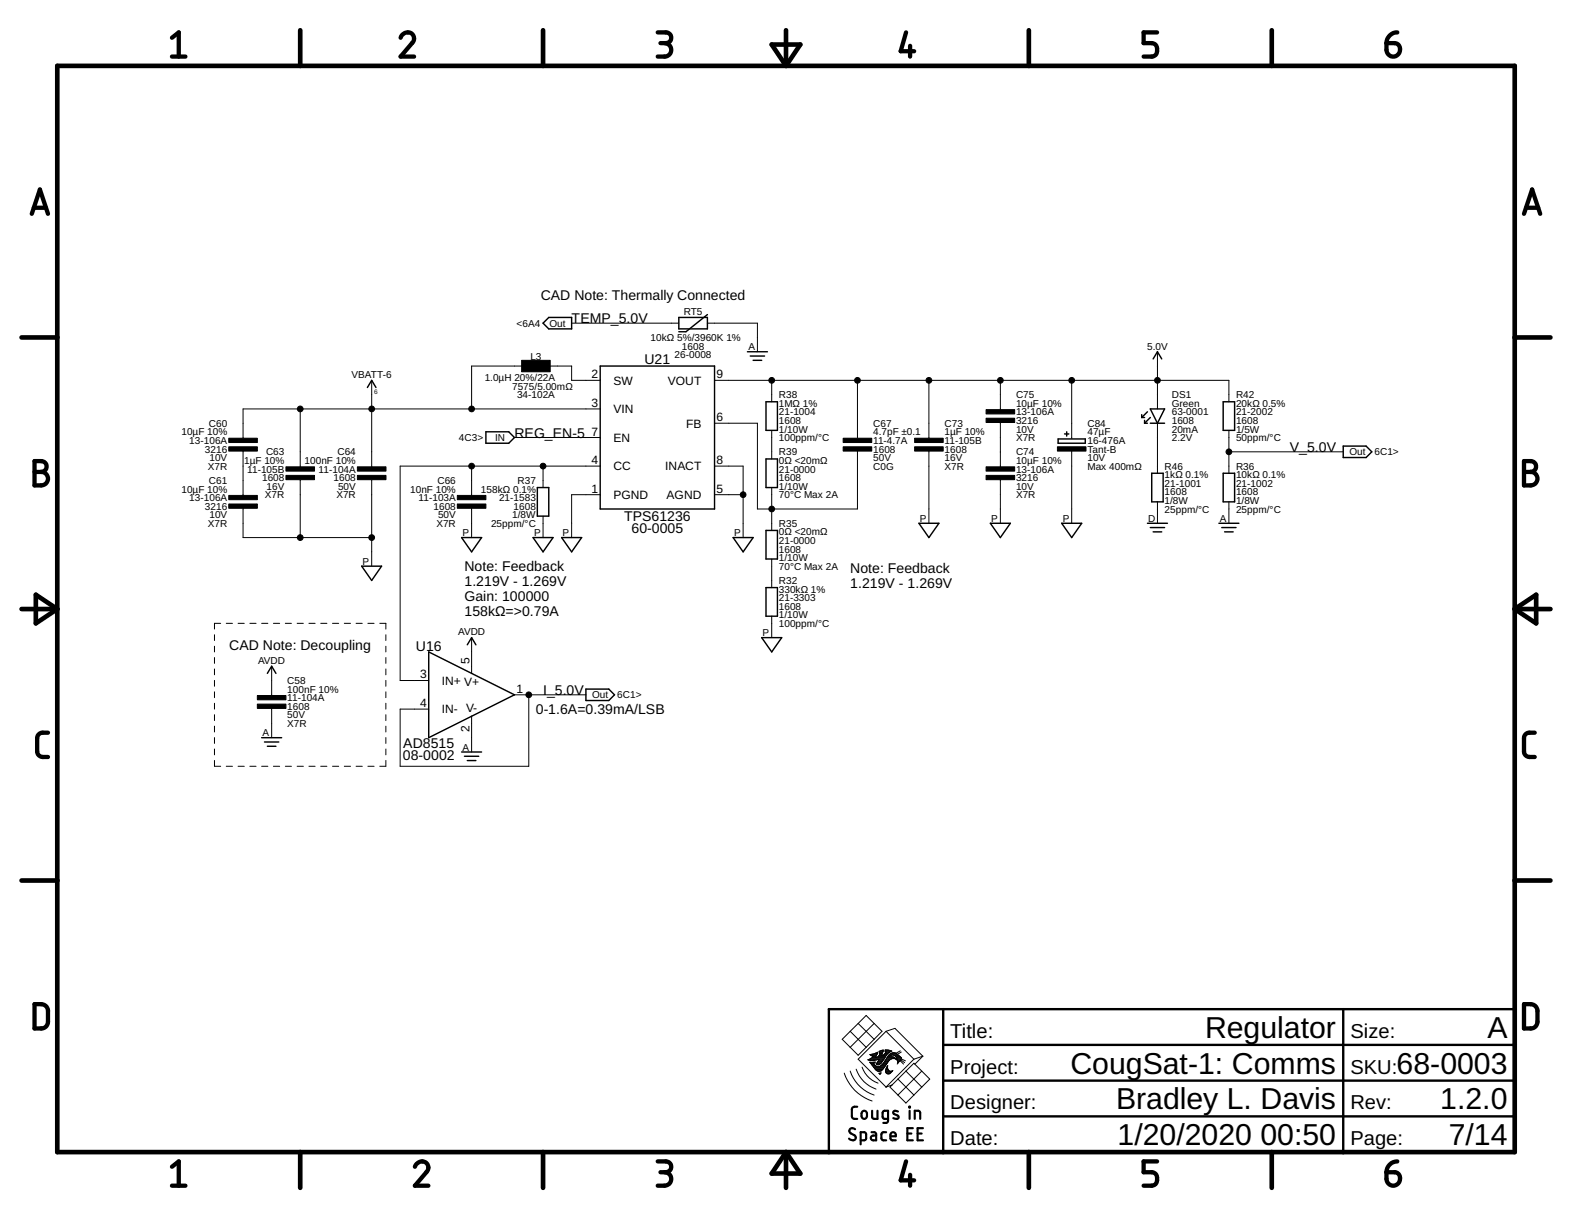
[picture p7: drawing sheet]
<svg xmlns="http://www.w3.org/2000/svg" width="279mm" height="216mm" viewBox="0 0 279 216" stroke-linecap="round" stroke-linejoin="round" font-family="sans-serif">
<g fill="none" stroke="#000" stroke-width=".18">
<path d="M101.6 57.4h19M125.7 57.4h8.9v5.1M53.4 72.7v10.3M66.1 67.6v15.4M91.4 77.7h15.3M92.7 65h-8.9v7.7M97.8 65h3.8v2.6h5.1M106.7 72.7h-63.5v5.2M127 75.2h7.6v15.2h17.8v-10.2M127 67.6h91.4v3.8M137.2 67.6v3.8M137.2 76.5v5.1"/>
<path d="M152.4 67.6v10.3M165.1 67.6v10.3M177.8 67.6v5.2M177.8 75.1v7.9M190.5 67.6v10.3M205.7 62.5v10.2M205.7 75.2v8.9M218.4 76.5v7.6M43.2 80.2v7.8M43.2 90.3v5.2h22.9M53.4 85.2v10.3M66.1 85.2v15.4"/>
<path d="M83.8 82.8v5.2M83.8 90.3v5.2M96.5 82.8v3.8M96.5 91.7v3.8M106.7 82.8h-35.6v38.1h5.1M106.7 87.9h-5.1v7.6M127 82.8h5.1v12.7M127 87.9h5.1M137.2 86.6v7.7M137.2 99.3v5.1M165.1 80.2v12.8M177.8 85.2v7.8"/>
<path d="M190.5 80.2v12.8M205.7 89.2v3.8M218.4 89.2v3.8M218.4 80.3h20.3M38.1 112.8v1M38.1 114.8v1M38.1 116.8v1.1M38.1 118.9v1M39.2 110.8h-1.1v1M40.2 110.8h1.1M42.3 110.8h1.1M44.4 110.8h1.1"/>
<path d="M46.5 110.8h1.1M48.3 118.4v5.2M48.6 110.8h1.1M50.7 110.8h1.1M52.8 110.8h1.1M54.9 110.8h1.1M57 110.8h1.1M59.1 110.8h1.1M61.2 110.8h1.1M63.3 110.8h1.1M65.4 110.8h1.1M67.5 110.8h1.1v1"/>
<path d="M68.6 112.8v1M68.6 114.8v1M68.6 116.8v1.1M68.6 118.9v1M83.8 113.3v6.4M137.2 109.5v3.8M38.1 135.1v1.1h1.1M38.1 120.9v1M38.1 122.9v1.1M38.1 125v1M38.1 127v1M38.1 129v1.1"/>
<path d="M38.1 131.1v1M38.1 133.1v1M40.2 136.2h1.1M42.3 136.2h1.1M44.4 136.2h1.1M46.5 136.2h1.1M48.3 125.9v5.2M48.6 136.2h1.1M50.7 136.2h1.1M52.8 136.2h1.1M54.9 136.2h1.1M57 136.2h1.1"/>
<path d="M59.1 136.2h1.1M61.2 136.2h1.1M63.3 136.2h1.1M65.4 136.2h1.1M68.6 135.1v1.1h-1.1M68.6 120.9v1M68.6 122.9v1.1M68.6 125v1M68.6 127v1M68.6 129v1.1M68.6 131.1v1M68.6 133.1v1"/>
<path d="M83.8 127.3v6.3M91.4 123.5h12.7M94 123.5v12.7h-22.9v-10.2h5.1M150.1 190.7a7.7 7.7 0 0 0 4.9 4.9M151.1 190.3a6.7 6.7 0 0 0 4.3 4.3M151.1 183.3l-1.4 1.4 2.8 2.8 2.9-2.8M151.1 183.3l2.8 2.8M152.2 190a5.6 5.6 0 0 0 3.5 3.5M152.5 181.9l1.4-1.5 2.9 2.9-1.4 1.4M152.5 181.9l-1.4 1.4M152.5 181.9l2.9 2.8M153.2 189.6a4.6 4.6 0 0 0 2.9 2.9"/>
<path d="M154.3 188.3h1.7M154.5 188.4h1M154.6 188.2h2.5M154.7 188.9h.7M154.7 187.5h1.1M154.8 189h.5M154.8 188h2.4M154.9 189.1h.4M154.9 187.6h.8M155 187.3h.9M155 188l-.8 .3 .8 .2 1.3-.3-.4 .7M155 189.2h.4"/>
<path d="M155 187.9h.7M155.1 189.4h.5M155.1 187.8l-.1 .2M155.1 187.7h.6M155.1 187.8h.6M155.2 189.5h.6M155.2 188.8h.3M155.2 189.6h2M155.3 189.7h1.8M155.4 181.9l-4.3 4.2M155.4 187.2h.6M155.4 188.9l.2-.2-1 .1a4 4 0 0 0 1.6 1.6l.4-.1"/>
<path d="M155.4 188.9l-.1 .1v.1M155.4 189.8h1.7M155.5 189.9h1.5M155.6 190.1h1.3M155.7 187.1h.3M155.7 187.9h1.6M155.7 190.2h1M155.7 187.6v.4M155.7 189h.8M155.8 189.1h.6M155.9 188.9h.7M155.9 190.3h.7"/>
<path d="M155.9 187h.1M156 187v.3l-.3 .3M156 187l-1.4 .4 .6 .3-.1 .1M156 188.8h.7M156 187.8h1.4M156 188.6h.8M156.1 188.5h.8M156.1 187.7h1.3M156.2 188.4h.8M156.2 187.6l-.5 .4M156.2 188.3h.9M156.2 187.6h.6"/>
<path d="M156.3 186.9h.7M156.3 190.8h.2M156.3 187.1h.5M156.3 187h.5M156.3 187.5h.5M156.4 187.3h.4M156.4 190.9h.1M156.4 189.5h.9M156.4 187.2h.4M156.4 186.8h.6M156.5 190.8l-.1 .1M156.6 190.6h.1"/>
<path d="M156.6 189.4h.8M156.6 190.6l-.4 .1 .2 .2M156.6 190.6l-.1 .2M156.7 189.2h.8M156.8 186.6h.2M156.8 187.2v.3M156.8 189.1h.7M156.9 187.6h.6M157 189h.6M157 186.9h-.2v.3M157 186.9v-.3l-.7 .2v.4l.1-.1-.2 .5M157 188.9h.7"/>
<path d="M157 187.5h.6M157.1 188.8h.7M157.2 187.3h.5M157.2 188.6h.7M157.3 187.2h.5M157.3 188.5h.7M157.3 186.8h1.1M157.3 186.6h.7M157.3 189.5l-.7 .8M157.4 188.4h.7M157.4 187.1h.5M157.4 190.4h1.1"/>
<path d="M157.4 190.3h.7M157.4 190.2v.3l.2 .3M157.4 190.2h.5M157.4 187h.7M157.4 190.5h1M157.4 190.1h.4M157.4 188.3h.8M157.5 190l-.1 .2M157.5 186.9h.8M157.5 183.3l4.9 4.9M157.5 183.3l-5 4.9 5 5M157.5 183.3l1.6-.6 4.9 5"/>
<path d="M157.5 189.9h.3M157.5 190.6h.8M157.5 188.2h1M157.5 189.8v.2M157.5 189.8h.3M157.6 189.7h.1M157.6 187.5l-1.1 1.5a.48 .48 0 0 1-.8 0l.2-.1M157.6 188h1.5M157.6 189.6l.2-.2v.7M157.6 189.6l-.1 .2M157.6 189.6h.1M157.6 190.8h.5"/>
<path d="M157.6 187.9h1.4M157.7 189.5h.1M157.7 188.9l-.4 .6M157.7 187.8h1M157.7 187.8a2.93 2.93 0 0 1-1.6 1.7h-.2l-.6-.4M157.8 187.2l-.2 .3M157.8 187.2l.7-.4-1.2-.2a.79 .79 0 0 1-.5 1v-.1M157.8 187.7h.4M157.8 190.1l.1 .1M157.9 190.2l.3 .2 .4-.1M157.9 187.6h.4M158 187.5h.6"/>
<path d="M158 187.5l-.3 .3M158.1 188.4l-.4 .5M158.1 187.3h1.4M158.2 190.8h-.6M158.3 187.2h1M158.5 190.4l-.3 .4M158.5 187.1h.6M158.6 190.3l.1-.1-.2 .2M158.6 190.3h.1M158.7 187.5h.9M159 187.6h.8M159.2 187.7h.7"/>
<path d="M159.2 188.2h.1M159.2 187.7l.2 .3M159.2 187.7l-.3-.2a.71 .71 0 0 0-.8 .3h.6l.6 .4-.6-.1-.6 .3M159.2 187.1h-.6l-.6 .4M159.2 187.1l.8 .7M159.3 187.8h.8M159.3 188.2l.2 .2M159.3 188.2h.1M159.3 188.3h.8M159.3 187.9h.9M159.4 188h.8M159.4 188v.2h-.1"/>
<path d="M159.4 188.2h.8M159.5 188.4h.5M159.5 188.4l.1 .5M159.5 188.5h.5M159.6 188.9l-.1 .2M159.6 188.6h.2M159.6 188.9h.1M159.6 191.7l2.8 2.9M159.6 188.8h.1M159.9 188.6l-.3 .3M160 188.5l.6 .6M160 188.5l-.1 .1"/>
<path d="M160 186.7l-.8 .5M160 187.8l.2 .1M160.1 188.3l.7 .5M160.2 188.2l.7 .3M160.2 186.9l-.7 .5M160.2 187.9l-.2 .6M161 190.3l1.4-1.4 2.8 2.8-1.4 1.5M161 190.3l-2.8 2.9 2.8 2.8 1.4-1.4M161 190.3l2.8 2.9M162.4 188.2l-4.9 5 1-.4M163.8 193.2l-1.4 1.4M163.8 190.3l-4.2 4.3"/>
<path d="M164 187.7l-1.6 .5M164 187.7l-1.4 1.4"/>
</g>
<g fill="none" stroke="#000" stroke-width=".83">
<path d="M10.2 11.7h259v193h-259zM53.4 5.4v6.3M96.5 5.4v6.3M137.2 7.9h5l-2.5 3.8zM139.7 5.4v6.3M182.9 5.4v6.3M226 5.4v6.3M3.8 60h6.4M269.2 60h6.4M3.8 108.2h6.4M6.4 105.7l3.8 2.5-3.8 2.6zM269.2 108.2h6.4"/>
<path d="M269.2 108.2l3.8-2.5v5.1zM3.8 156.5h6.4M269.2 156.5h6.4M53.4 204.7v6.4M96.5 204.7v6.4M139.7 204.7v6.4M139.7 204.7l2.5 3.8h-5zM182.9 204.7v6.4M226 204.7v6.4"/>
</g>
<g fill="none" stroke="#000" stroke-width=".76">
<path d="M30.6 6.7l1.2-.9v4.3M30.6 10.1h2.4M71.2 6.7a1.18 1.18 0 0 1 1.6-.9 1.18 1.18 0 0 1 .6 1.7l-2.2 2.6h2.4M116.9 5.8h1.4a.95 .95 0 0 1 1 .9 .95 .95 0 0 1-1 1h-.9M118.1 7.7a1.2 1.2 0 0 1 1.2 1.2 1.2 1.2 0 0 1-1.2 1.2h-1.2M161 5.8l-.9 3.3h2.4M161.8 8.1v2M205.7 5.8h-2.4v1.9h1.4a1.22 1.22 0 0 1 1 1.2 1.22 1.22 0 0 1-1 1.2h-1.4M246.4 7.7h1.5a1.2 1.2 0 0 1 .9 1.3 1.2 1.2 0 0 1-1.2 1 1.2 1.2 0 0 1-1.2-1.1zM248.3 5.8a1.92 1.92 0 0 0-1.9 1.9M5.7 38l1.4-4.3 1.4 4.3M6 36.9h2.2"/>
<path d="M270.9 38l1.4-4.3 1.4 4.3M271.2 36.9h2.2M6.1 81.9h1.2a.96 .96 0 0 1 1 1 .96 .96 0 0 1-1 1 1.2 1.2 0 0 1 1.2 1.2 1.2 1.2 0 0 1-1.2 1.2h-1.2zM6.1 83.9h1.2M270.9 81.9h1.2a.96 .96 0 0 1 .9 1 .96 .96 0 0 1-.9 1 1.2 1.2 0 0 1 1.2 1.2 1.2 1.2 0 0 1-1.2 1.2h-1.2zM270.9 83.9h1.2M8.5 130.2a1.65 1.65 0 0 0-1.6 .3l-.3 .6v2.4a1.01 1.01 0 0 0 1 1h.9M272.8 130.2a1.65 1.65 0 0 0-1.7 .3l-.2 .6v2.7l.2 .4a1.71 1.71 0 0 0 1.7 .3M6.1 178.4a2.43 2.43 0 0 1 2 .3l.3 .4 .1 .5v2.2l-.4 .7a2.35 2.35 0 0 1-2 .3zM270.9 178.4a2.43 2.43 0 0 1 1.9 .3l.3 .4 .2 .5-.1 2.2-.4 .7a2.35 2.35 0 0 1-1.9 .3zM30.6 207.3l1.2-.9v4.3M30.6 210.7h2.4"/>
<path d="M73.7 207.3a1.19 1.19 0 0 1 1.5-.9 1.19 1.19 0 0 1 .9 1.5l-2.4 2.8h2.4M116.9 206.4h1.4a.96 .96 0 0 1 1 .9 .96 .96 0 0 1-1 1h-.9M118.1 208.3a1.2 1.2 0 0 1 1.2 1.2 1.2 1.2 0 0 1-1.2 1.2h-1.2M161 206.4l-.9 3.3h2.4M161.8 208.8v1.9M205.7 206.4h-2.4v1.9h1.4a1.22 1.22 0 0 1 1 1.2 1.22 1.22 0 0 1-1 1.2h-1.4M246.4 208.3h1.5a1.2 1.2 0 0 1 .9 1.3 1.2 1.2 0 0 1-1.2 1.1 1.2 1.2 0 0 1-1.2-1.2zM248.3 206.4a1.95 1.95 0 0 0-1.9 1.9"/>
</g>
<path d="M167.6 179.3v25.4M238.7 179.3v25.4M269.2 179.3h-121.9v25.4M167.6 198.4h101.6M167.6 192h101.6M167.6 185.7h101.6" fill="none" stroke="#000" stroke-width=".42"/>
<g fill="none" stroke="#000" stroke-width=".38">
<path d="M152.4 196.7h-.5a.47 .47 0 0 0-.5 .4l.1 1.5 .2 .2h.7M153.2 197.5l.5-.1a.81 .81 0 0 1 0 1.4h-.3l-.2-.3-.1-.6zM155 197.4v1.2l.4 .2h.6v-1.4M157.8 198.8h-.7l-.2-.2v-.9l.2-.3h.7v1.8l-.2 .3h-.6M159.6 197.5a.54 .54 0 0 0-.9 .1l.1 .3 .9 .4v.4a.75 .75 0 0 1-.9 0M161.6 196.7h.1v.1h-.1zM161.7 197.4v1.4M162.6 198.8v-1.4l.8 .1 .2 1.3M152 200.7a.54 .54 0 0 0-.8-.1 .54 .54 0 0 0 0 .8l.7 .3a.49 .49 0 0 1 .1 .7 .49 .49 0 0 1-.6 .2l-.5-.3M153 202.6h.7l.2-.2v-1l-.2-.2h-.7v2.1M154.9 201.2h.6l.2 .2v1.2h-.5a.42 .42 0 0 1-.4-.4 .42 .42 0 0 1 .4-.4h.5M157.5 201.2h-.6l-.2 .3 .1 1 .7 .1"/>
<path d="M158.3 201.9h.9a.5 .5 0 0 0-.3-.7 .5 .5 0 0 0-.6 .5l.1 .8 .8 .1M161.3 201.4h.7M162.2 200.5h-.9v2.1h.9M163.1 201.4h.7M164 200.5h-.9v2.1h.9"/>
</g>
<g fill="none" stroke="#000" stroke-width=".25">
<path d="M97.5 56.4h4.1v2h-4.1l-1-1zM120.6 56.4h5.1v2h-5.1zM125.7 55.9l-3.8 3h-1.3M65.3 68.9l.8-1.3 .7 1.3M86.4 76.7h4l1 1-1 1.1h-4zM106.7 65h20.3v25.4h-20.3zM132.8 62.5h3.6M133.3 63.3h2.6M133.9 64h1.5M136.1 71.4h2.1v5.1h-2.1zM188.1 78h4.8v.8h-4.8zM189.2 77.1h.8"/>
<path d="M189.6 76.7v.8M202.9 73.7v.5M202.9 74.2h.5M203.4 75.2h.5M203.4 74.7v.5M203.9 73.2l-1 1M204.4 72.7h2.6l-1.3 2.5zM204.4 75.2h2.6M204.4 74.2l-1 1M205 63.8l.7-1.3 .8 1.3M217.4 71.4h2v5.1h-2zM238.7 79.3h4.1l1 1-1 1h-4.1z"/>
<path d="M82 95.5h3.6l-1.8 2.6zM94.7 95.5h3.6l-1.8 2.6zM95.5 86.6h2v5.1h-2zM99.8 95.5h3.6l-1.8 2.6zM130.3 95.5h3.6l-1.8 2.6zM136.1 81.6h2.1v5h-2.1zM136.1 94.3h2.1v5h-2.1zM163.3 93h3.6l-1.8 2.5zM176 93h3.6l-1.8 2.5zM188.7 93h3.6l-1.8 2.5zM203.9 93h3.6M204.4 93.7h2.6"/>
<path d="M204.7 84.1h2v5.1h-2zM205 94.5h1.5M216.6 93h3.6M217.1 93.7h2.6M217.4 84.1h2v5.1h-2zM217.7 94.5h1.5M47.5 119.7l.8-1.3 .7 1.3M64.3 100.6h3.5l-1.7 2.5zM76.2 115.8l15.2 7.7-15.2 7.6zM83.1 114.6l.7-1.3 .8 1.3M135.4 113.3h3.5l-1.7 2.5zM136.1 104.4h2.1v5.1h-2.1z"/>
<path d="M46.5 131.1h3.6M47 131.8h2.6M47.5 132.6h1.5M82 133.6h3.6M82.5 134.4h2.6M83.1 135.1h1.5M104.1 122.4h4.1l1 1.1-1 1h-4.1z"/>
</g>
<g fill="#000" stroke="#000" stroke-width=".18">
<path d="M40.7 77.9h5v.7h-5zM40.7 79.4h5v.8h-5zM92.7 64h5.1v2.1h-5.1zM149.9 77.9h5v.7h-5zM149.9 79.4h5v.8h-5zM162.6 77.9h5v.7h-5zM162.6 79.4h5v.8h-5zM175.3 72.8h5v.8h-5zM175.3 74.3h5v.8h-5zM187.9 79.4h5.1v.8h-5.1zM40.7 88h5v.8h-5zM40.7 89.6h5v.7h-5z"/>
<path d="M50.8 83h5.1v.7h-5.1zM50.8 84.5h5.1v.7h-5.1zM63.5 83h5.1v.7h-5.1zM63.5 84.5h5.1v.7h-5.1zM81.3 88h5.1v.8h-5.1zM81.3 89.6h5.1v.7h-5.1zM175.3 83h5v.7h-5zM175.3 84.5h5v.7h-5zM45.7 123.6h5.1v.8h-5.1zM45.7 125.1h5.1v.8h-5.1z"/>
</g>
<g fill="#000" stroke="#000" stroke-width=".18">
<circle cx="53.4" cy="72.7" r=".51"/>
<circle cx="66.1" cy="72.7" r=".51"/>
<circle cx="83.8" cy="72.7" r=".51"/>
<circle cx="137.2" cy="67.6" r=".51"/>
<circle cx="152.4" cy="67.6" r=".51"/>
<circle cx="165.1" cy="67.6" r=".51"/>
<circle cx="177.8" cy="67.6" r=".51"/>
<circle cx="190.5" cy="67.6" r=".51"/>
<circle cx="205.7" cy="67.6" r=".51"/>
<circle cx="53.4" cy="95.5" r=".51"/>
<circle cx="66.1" cy="95.5" r=".51"/>
<circle cx="83.8" cy="82.8" r=".51"/>
<circle cx="96.5" cy="82.8" r=".51"/>
<circle cx="132.1" cy="87.9" r=".51"/>
<circle cx="137.2" cy="90.4" r=".51"/>
<circle cx="218.4" cy="80.3" r=".51"/>
<circle cx="94" cy="123.5" r=".51"/>
</g>
<g font-size="5.4">
<text x="214.2" y="184.4">Regulator</text>
<text x="264.4" y="184.4">A</text>
<text x="190.3" y="190.8">CougSat-1: Comms</text>
<text x="248.2" y="190.8">68-0003</text>
<text x="198.4" y="197.1">Bradley L. Davis</text>
<text x="256" y="197.1">1.2.0</text>
<text x="198.6" y="203.5">1/20/2020</text>
<text x="224" y="203.5">00:50</text>
<text x="257.5" y="203.5">7/14</text>
</g>
<g font-size="3.6">
<text x="168.9" y="184.4">Title:</text>
<text x="240" y="184.4">Size:</text>
<text x="168.9" y="190.8">Project:</text>
<text x="240" y="190.8">SKU:</text>
<text x="168.9" y="197.1">Designer:</text>
<text x="240" y="197.1">Rev:</text>
<text x="168.9" y="203.5">Date:</text>
<text x="240" y="203.5">Page:</text>
</g>
<g font-size="2.5">
<text x="96.1" y="53.2">CAD Note: Thermally Connected</text>
<text x="101.6" y="57.4">TEMP_5.0V</text>
<text x="114.6" y="64.7">U21</text>
<text x="91.4" y="77.7">REG_EN-5</text>
<text x="229.2" y="80.3">V_5.0V</text>
<text x="110.9" y="92.6">TPS61236</text>
<text x="112.2" y="94.6">60-0005</text>
<text x="82.6" y="101.5">Note: Feedback</text>
<text x="151.1" y="101.7">Note: Feedback</text>
<text x="82.6" y="104.2">1.219V - 1.269V</text>
<text x="82.6" y="106.8">Gain: 100000</text>
<text x="151.1" y="104.4">1.219V - 1.269V</text>
<text x="82.6" y="109.5">158kΩ=&gt;0.79A</text>
<text x="40.8" y="115.5">CAD Note: Decoupling</text>
<text x="73.9" y="115.7">U16</text>
<text x="96.5" y="123.5">I_5.0V</text>
<text x="95.2" y="126.9">0-1.6A=0.39mA/LSB</text>
<text x="71.6" y="135">08-0002</text>
<text x="71.7" y="133">AD8515</text>
</g>
<g font-size="2.1">
<text x="105.1" y="67.2">2</text>
<text x="109" y="68.3">SW</text>
<text x="118.7" y="68.3">VOUT</text>
<text x="127.4" y="67.2">9</text>
<text x="105.1" y="77.4">7</text>
<text x="105.1" y="72.3">3</text>
<text x="109" y="73.4">VIN</text>
<text x="121.9" y="76">FB</text>
<text x="127.4" y="74.8">6</text>
<text x="105.1" y="82.5">4</text>
<text x="109" y="78.5">EN</text>
<text x="109" y="83.6">CC</text>
<text x="118.2" y="83.6">INACT</text>
<text x="127.4" y="82.5">8</text>
<text x="105.1" y="87.5">1</text>
<text x="109" y="88.7">PGND</text>
<text x="118.5" y="88.7">AGND</text>
<text x="127.4" y="87.5">5</text>
<text x="83.5" y="118" transform="rotate(-90 83.5 118)">5</text>
<text x="74.7" y="120.6">3</text>
<text x="74.7" y="125.6">4</text>
<text x="78.5" y="121.7">IN+ V+</text>
<text x="91.8" y="123.1">1</text>
<text x="78.5" y="126.8">IN- V-</text>
<text x="83.5" y="130.1" transform="rotate(-90 83.5 130.1)">2</text>
</g>
<g font-size="1.8">
<text x="91.8" y="58.1">&lt;6A4</text>
<text x="97.6" y="58.1">Out</text>
<text x="121.5" y="56">RT5</text>
<text x="94.3" y="63.9">L3</text>
<text x="115.6" y="60.6">10kΩ 5%/3960K 1%</text>
<text x="119.9" y="63.6">26-0008</text>
<text x="121.2" y="62.1">1608</text>
<text x="133" y="62.3">A</text>
<text x="203.9" y="62.1">5.0V</text>
<text x="62.5" y="67.2">VBATT-6</text>
<text x="86.2" y="67.7">1.0µH 20%/22A</text>
<text x="91" y="69.2">7575/5.00mΩ</text>
<text x="91.9" y="70.8">34-102A</text>
<text x="138.4" y="70.8">R38</text>
<text x="180.6" y="70.8">C75</text>
<text x="208.3" y="70.8">DS1</text>
<text x="219.7" y="70.8">R42</text>
<text x="32.3" y="77.4">10µF 10%</text>
<text x="37.1" y="75.8">C60</text>
<text x="138.4" y="75.3">1608</text>
<text x="138.4" y="76.9">1/10W</text>
<text x="138.4" y="73.8">21-1004</text>
<text x="138.4" y="72.3">1MΩ 1%</text>
<text x="155.2" y="77.4">4.7pF ±0.1</text>
<text x="155.2" y="75.8">C67</text>
<text x="167.9" y="77.4">1µF 10%</text>
<text x="167.9" y="75.8">C73</text>
<text x="180.6" y="73.8">13-106A</text>
<text x="180.6" y="75.3">3216</text>
<text x="180.6" y="76.9">10V</text>
<text x="180.6" y="72.3">10µF 10%</text>
<text x="193.3" y="77.4">47µF</text>
<text x="193.3" y="75.8">C84</text>
<text x="208.3" y="72.3">Green</text>
<text x="208.3" y="73.8">63-0001</text>
<text x="208.3" y="76.9">20mA</text>
<text x="208.3" y="75.3">1608</text>
<text x="219.7" y="75.3">1608</text>
<text x="219.7" y="76.9">1/5W</text>
<text x="219.7" y="73.8">21-2002</text>
<text x="219.7" y="72.3">20kΩ 0.5%</text>
<text x="33.6" y="78.9">13-106A</text>
<text x="36.4" y="80.4">3216</text>
<text x="36.9" y="83.5">X7R</text>
<text x="37.2" y="81.9">10V</text>
<text x="43.4" y="82.4">1µF 10%</text>
<text x="43.9" y="84">11-105B</text>
<text x="47.3" y="80.9">C63</text>
<text x="54.1" y="82.4">100nF 10%</text>
<text x="56.6" y="84">11-104A</text>
<text x="60" y="80.9">C64</text>
<text x="81.6" y="78.4">4C3&gt;</text>
<text x="88" y="78.4">IN</text>
<text x="138.4" y="78.4">100ppm/°C</text>
<text x="138.4" y="84">21-0000</text>
<text x="138.4" y="82.4">0Ω &lt;20mΩ</text>
<text x="138.4" y="80.9">R39</text>
<text x="155.2" y="78.9">11-4.7A</text>
<text x="155.2" y="80.4">1608</text>
<text x="155.2" y="81.9">50V</text>
<text x="155.2" y="83.5">C0G</text>
<text x="167.9" y="78.9">11-105B</text>
<text x="167.9" y="80.4">1608</text>
<text x="167.9" y="81.9">16V</text>
<text x="167.9" y="83.5">X7R</text>
<text x="180.6" y="78.4">X7R</text>
<text x="180.6" y="84">13-106A</text>
<text x="180.6" y="82.4">10µF 10%</text>
<text x="180.6" y="80.9">C74</text>
<text x="193.3" y="78.9">16-476A</text>
<text x="193.3" y="80.4">Tant-B</text>
<text x="193.3" y="81.9">10V</text>
<text x="193.3" y="83.5">Max 400mΩ</text>
<text x="207" y="83.5">R46</text>
<text x="208.3" y="78.4">2.2V</text>
<text x="219.7" y="78.4">50ppm/°C</text>
<text x="219.7" y="83.5">R36</text>
<text x="239.8" y="80.9">Out</text>
<text x="244.3" y="80.9">6C1&gt;</text>
<text x="32.3" y="87.5">10µF 10%</text>
<text x="33.6" y="89">13-106A</text>
<text x="37.1" y="86">C61</text>
<text x="46.6" y="85.5">1608</text>
<text x="47.1" y="88.5">X7R</text>
<text x="47.4" y="87">16V</text>
<text x="59.3" y="85.5">1608</text>
<text x="59.8" y="88.5">X7R</text>
<text x="60.1" y="87">50V</text>
<text x="72.9" y="87.5">10nF 10%</text>
<text x="74.4" y="89">11-103A</text>
<text x="77.8" y="86">C66</text>
<text x="85.5" y="87.5">158kΩ 0.1%</text>
<text x="88.7" y="89">21-1583</text>
<text x="92" y="86">R37</text>
<text x="138.4" y="85.5">1608</text>
<text x="138.4" y="87">1/10W</text>
<text x="138.4" y="88.5">70°C Max 2A</text>
<text x="180.6" y="85.5">3216</text>
<text x="180.6" y="87">10V</text>
<text x="180.6" y="88.5">X7R</text>
<text x="207" y="88">1608</text>
<text x="207" y="89.6">1/8W</text>
<text x="207" y="86.5">21-1001</text>
<text x="207" y="85">1kΩ 0.1%</text>
<text x="219.7" y="88">1608</text>
<text x="219.7" y="89.6">1/8W</text>
<text x="219.7" y="86.5">21-1002</text>
<text x="219.7" y="85">10kΩ 0.1%</text>
<text x="36.4" y="90.6">3216</text>
<text x="36.9" y="93.6">X7R</text>
<text x="37.2" y="92.1">10V</text>
<text x="77.1" y="90.6">1608</text>
<text x="77.6" y="93.6">X7R</text>
<text x="77.9" y="92.1">50V</text>
<text x="82.2" y="95.3">P</text>
<text x="87.3" y="93.6">25ppm/°C</text>
<text x="91" y="92.1">1/8W</text>
<text x="91.3" y="90.6">1608</text>
<text x="94.9" y="95.3">P</text>
<text x="100" y="95.3">P</text>
<text x="130.5" y="95.3">P</text>
<text x="138.4" y="95.1">0Ω &lt;20mΩ</text>
<text x="138.4" y="93.6">R35</text>
<text x="163.5" y="92.7">P</text>
<text x="176.2" y="92.7">P</text>
<text x="188.9" y="92.7">P</text>
<text x="204.1" y="92.7">D</text>
<text x="207" y="91.1">25ppm/°C</text>
<text x="216.8" y="92.7">A</text>
<text x="219.7" y="91.1">25ppm/°C</text>
<text x="64.4" y="100.3">P</text>
<text x="138.4" y="98.2">1608</text>
<text x="138.4" y="99.7">1/10W</text>
<text x="138.4" y="101.2">70°C Max 2A</text>
<text x="138.4" y="96.7">21-0000</text>
<text x="138.4" y="106.8">21-3303</text>
<text x="138.4" y="105.3">330kΩ 1%</text>
<text x="138.4" y="103.8">R32</text>
<text x="81.4" y="112.9">AVDD</text>
<text x="135.5" y="113">P</text>
<text x="138.4" y="108.3">1608</text>
<text x="138.4" y="109.9">1/10W</text>
<text x="138.4" y="111.4">100ppm/°C</text>
<text x="45.9" y="118">AVDD</text>
<text x="51.1" y="124.6">11-104A</text>
<text x="51.1" y="123.1">100nF 10%</text>
<text x="51.1" y="121.6">C58</text>
<text x="105.2" y="124.1">Out</text>
<text x="109.7" y="124.1">6C1&gt;</text>
<text x="46.7" y="130.8">A</text>
<text x="51.1" y="126.1">1608</text>
<text x="51.1" y="127.6">50V</text>
<text x="51.1" y="129.2">X7R</text>
<text x="82.2" y="133.4">A</text>
</g>
<text font-size="1.1" x="66.5" y="70">6</text>
</svg>
